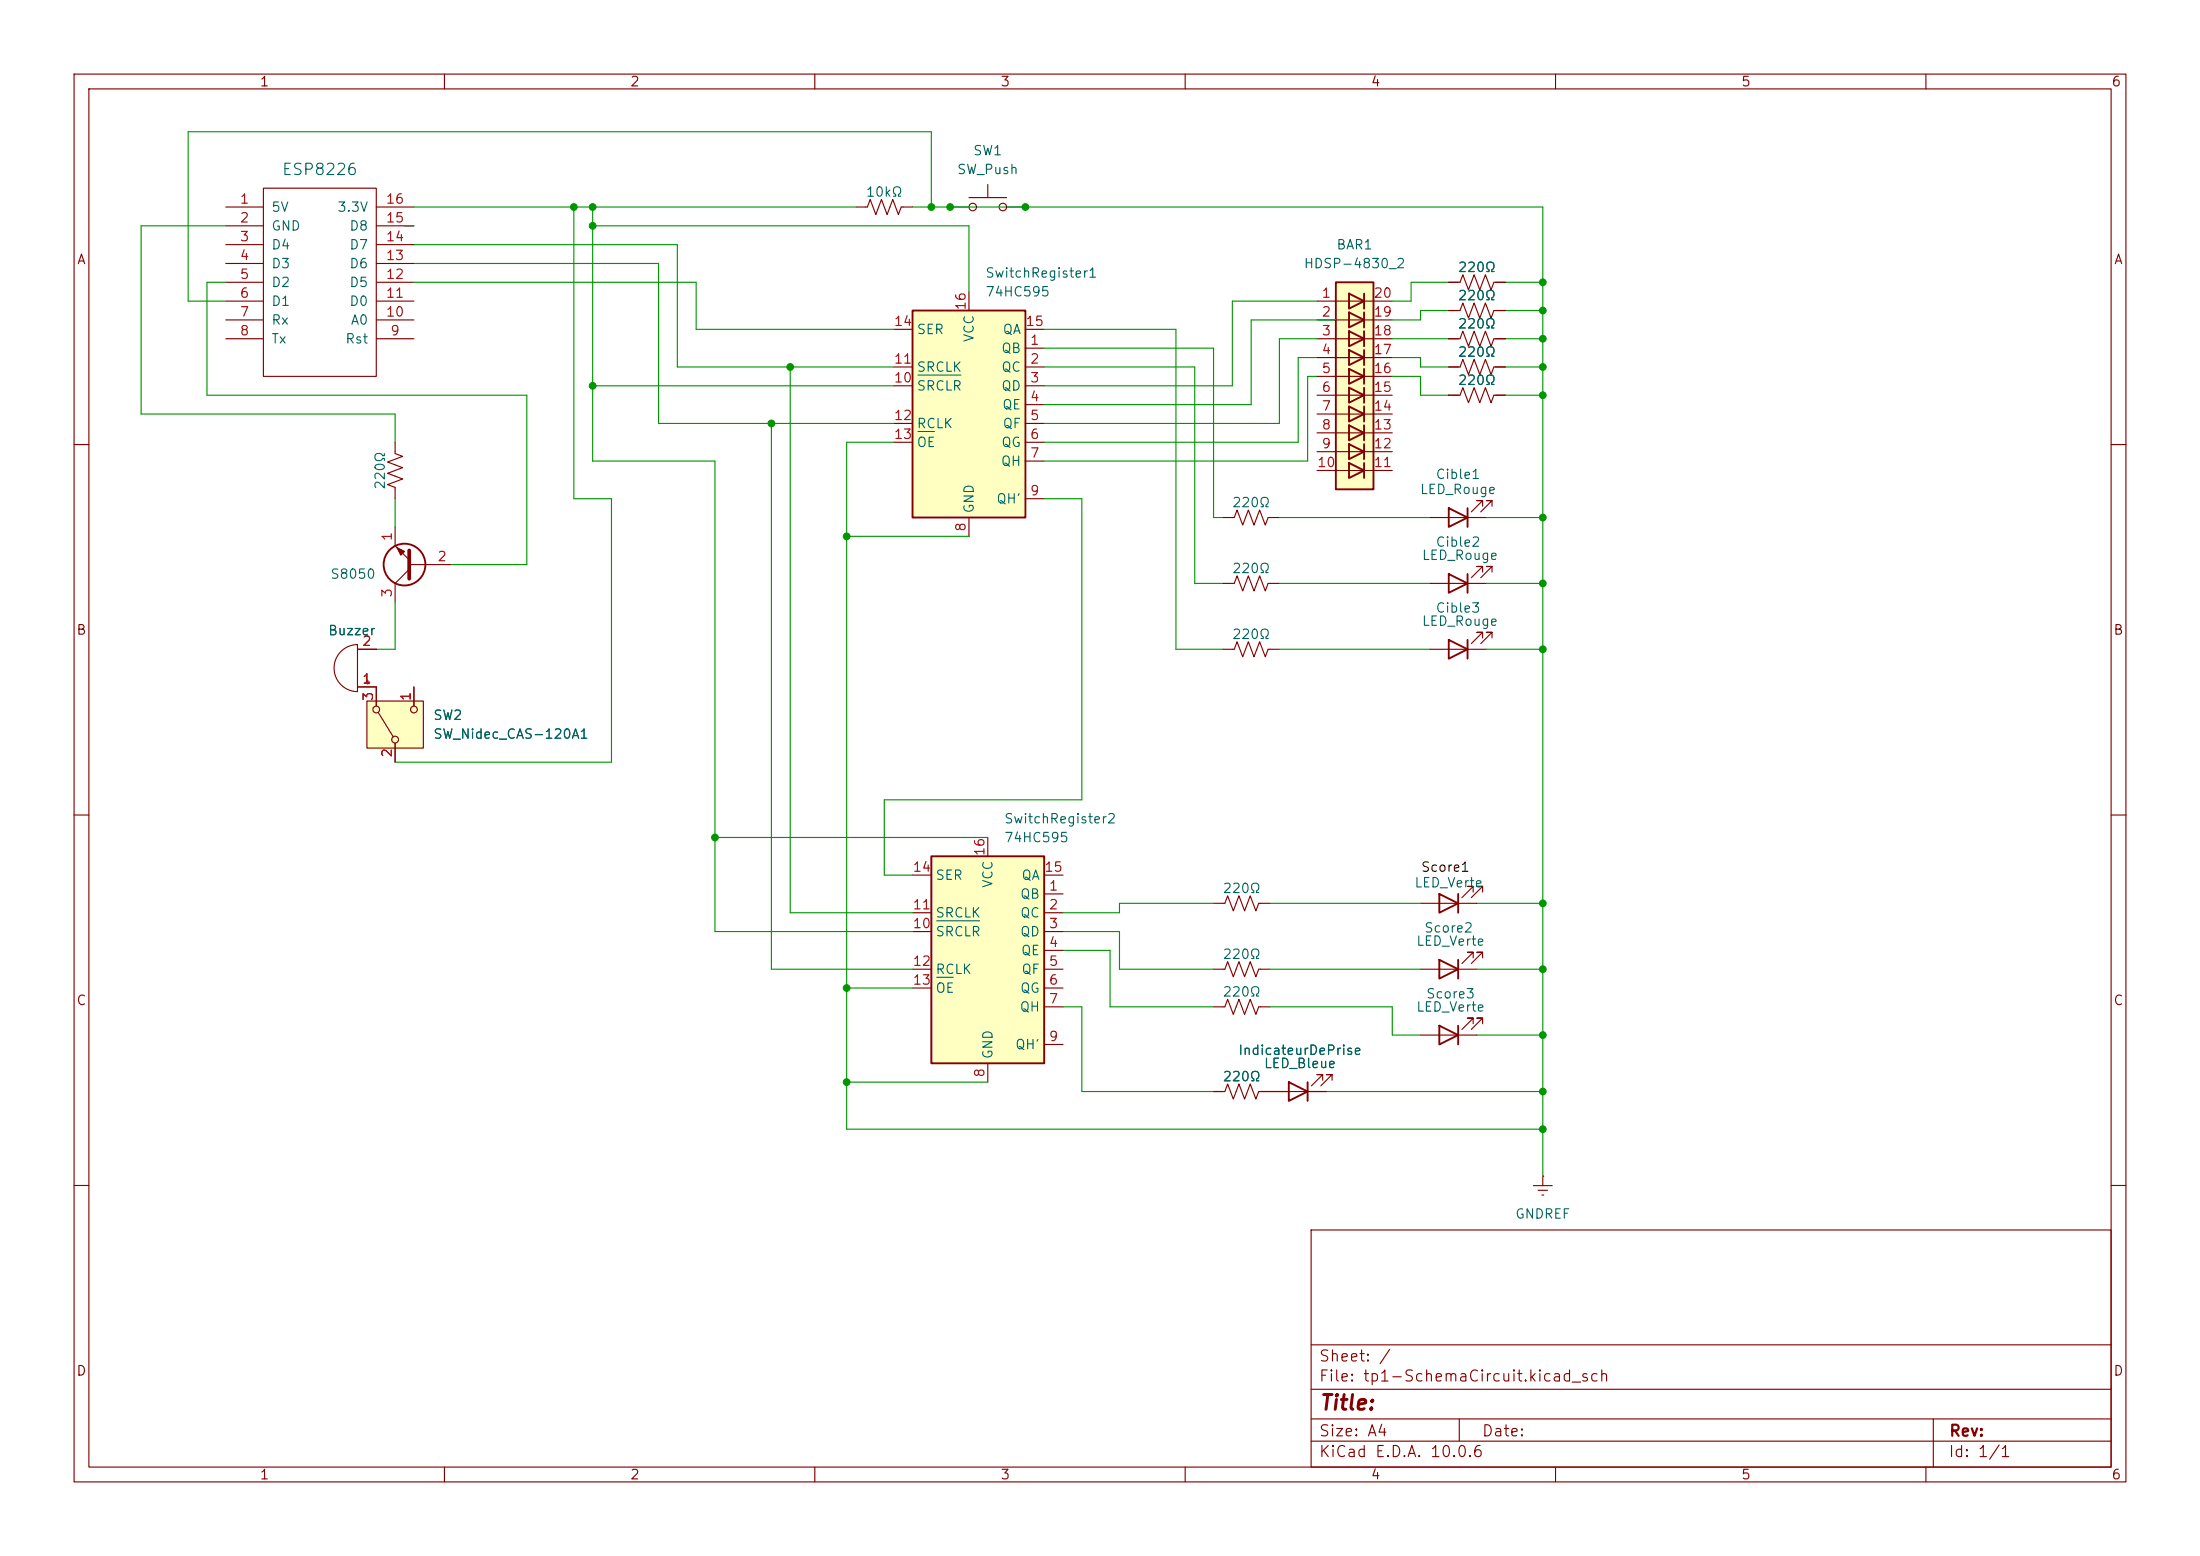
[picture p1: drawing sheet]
<svg xmlns="http://www.w3.org/2000/svg" width="297mm" height="210mm" viewBox="0 0 297 210" stroke-linecap="round" stroke-linejoin="round" font-family="sans-serif">
<g fill="none" stroke="#840000" stroke-width=".15">
<path d="M10 10h277v190h-277zM12 12h273v186h-273zM60 10v2M110 10v2M160 10v2M210 10v2M260 10v2M10 60h2M53.3 71.1v2.6l1.9 1.9M55.2 76.2h5.8M55.2 76.8l-1.9 1.9v2.6M165.1 69.9h1.5l.4-1.1 .8 2.1 .7-2.1 .8 2.1 .8-2.1 .7 2.1 .4-1h1.5"/>
<path d="M285 60h2M165.1 87.6h1.5l.4-1 .8 2 .7-2 .8 2 .8-2 .7 2 .4-1h1.5M10 110h2M285 110h2M163.8 130.8h1.6l.3-1 .8 2 .8-2 .7 2 .8-2 .7 2 .4-1h1.5M163.8 121.9h1.6l.3-1 .8 2 .8-2 .7 2 .8-2 .7 2 .4-1h1.5M163.8 135.9h1.6l.3-1 .8 2 .8-2 .7 2 .8-2 .7 2 .4-1h1.5M191.8 121.9h7.6M198.9 120.4v-.8h-.8h.8l-1.5 1.6M200.2 120.4v-.8h-.8h.8l-1.6 1.6M171.4 147.3h7.7M178.6 145.8v-.8h-.8h.8l-1.6 1.6"/>
<path d="M179.8 145.8v-.8h-.7h.7l-1.5 1.6M208.3 158.8h.1M208.3 158.8v1.2M10 160h2M177 166h108v32h-108zM207 160h2.5M207.6 160.7h1.3M208.2 161.3h.2M285 160h2M60 198v2M110 198v2M160 198v2"/>
<path d="M177 194.5h108M177 191.5h108M177 187.5h108M177 181.5h108M197 191.5v3M210 198v2M260 198v2M261 191.5v6.5"/>
</g>
<g fill="none" stroke="#840000" stroke-width=".25">
<path d="M194.3 120.7l2.5 1.2-2.5 1.3zM196.8 120.7v2.5M174 146.1l2.5 1.2-2.5 1.3zM176.5 146.1v2.5"/>
<circle cx="54.6" cy="76.2" r="2.82"/>
</g>
<path d="M55.2 74.3v3.8" fill="none" stroke="#840000" stroke-width=".51"/>
<path d="M53.6 73.9l1 .5-.5 .5z" fill="#840000" stroke="#840000" stroke-width=".15"/>
<path d="M49.5 94.6h7.6v6.4h-7.6z" fill="#ffffc2"/>
<g fill="none" stroke="#840000" stroke-width=".15">
<path d="M46 87.9a3.2 3.2 0 0 1 2.3-.9v6.3a3.2 3.2 0 0 1-3-1.9 3.2 3.2 0 0 1 .7-3.5zM48.3 92.7h2.5v2.6M48.3 87.6h2.5M49.4 92.1h.5M49.5 94.6h7.6v6.4h-7.6zM49.7 91.8v.5M51.1 96.1l2 3.3M55.9 92.7v2.6M53.3 100.3v2.6M191.8 139.7h7.6M191.8 130.8h7.6M198.9 138.2v-.8h-.8h.8l-1.5 1.5"/>
<path d="M198.9 129.3v-.8h-.8h.8l-1.5 1.5M200.2 138.2v-.8h-.8h.8l-1.6 1.5M200.2 129.3v-.8h-.8h.8l-1.6 1.5M163.8 147.3h1.6l.3-1 .8 2 .8-2 .7 2 .8-2 .7 2 .4-1h1.5"/>
<circle cx="50.8" cy="95.8" r=".46"/>
<circle cx="53.3" cy="99.8" r=".46"/>
<circle cx="55.9" cy="95.8" r=".46"/>
</g>
<path d="M194.3 138.4l2.5 1.3-2.5 1.3zM194.3 129.5l2.5 1.3-2.5 1.3zM196.8 129.5v2.6M196.8 138.4v2.6" fill="none" stroke="#840000" stroke-width=".25"/>
<path d="M125.7 115.6h15.3v27.9h-15.3z" fill="#ffffc2"/>
<path d="M195.6 68.6l2.5 1.3-2.5 1.2zM195.6 77.5l2.5 1.2-2.5 1.3zM198.1 68.6v2.5M198.1 77.5v2.5M195.6 86.4l2.5 1.2-2.5 1.3zM198.1 86.4v2.5M125.7 115.6h15.3v27.9h-15.3z" fill="none" stroke="#840000" stroke-width=".25"/>
<g fill="none" stroke="#840000" stroke-width=".15">
<path d="M115.6 27.9h1.5l.4-1 .7 2.1 .8-2.1 .8 2.1 .7-2.1 .8 2.1 .4-1.1h1.5M128.3 27.9h2.5M130.8 26.7h5.1M133.3 24.9v1.8M135.9 27.9h2.5M165.1 78.7h1.5l.4-1 .8 2.1 .7-2.1 .8 2.1 .8-2.1 .7 2.1 .4-1.1h1.5M193 78.7h7.7M193 69.9h7.7M200.2 68.3v-.7h-.8h.8l-1.6 1.5M200.2 77.2v-.7h-.8h.8l-1.6 1.5M201.4 68.3v-.7h-.7h.7l-1.5 1.5M201.4 77.2v-.7h-.7h.7l-1.5 1.5"/>
<path d="M193 87.6h7.7M200.2 86.1v-.8h-.8h.8l-1.6 1.6M201.4 86.1v-.8h-.7h.7l-1.5 1.6M123.2 118.1h2.5M133.3 113v2.6M141 118.1h2.5M123.2 123.2h2.5M123.2 125.7h2.5M123.2 130.8h2.5M123.2 133.4h2.5M141 120.7h2.5M141 123.2h2.5"/>
<path d="M141 125.7h2.5M141 128.3h2.5M141 130.8h2.5M141 133.4h2.5M141 135.9h2.5M133.3 143.5v2.6M141 141h2.5"/>
<circle cx="131.3" cy="27.9" r=".51"/>
<circle cx="135.4" cy="27.9" r=".51"/>
</g>
<path d="M126.5 124.3h5.8M126.5 131.9h2.2" fill="none" stroke="#006464" stroke-width=".15"/>
<path d="M123.2 41.9h15.2v28h-15.2z" fill="#ffffc2"/>
<path d="M123.2 41.9h15.2v28h-15.2z" fill="none" stroke="#840000" stroke-width=".25"/>
<g fill="none" stroke="#840000" stroke-width=".15">
<path d="M130.8 39.4v2.5M195.6 38.1h1.5l.4-1 .7 2 .8-2 .8 2 .7-2 .8 2 .4-1h1.5M120.6 49.5h2.6M120.6 52.1h2.6M120.6 57.2h2.6M120.6 59.7h2.6M120.6 44.5h2.6M138.4 47h2.6M138.4 49.5h2.6M138.4 52.1h2.6M138.4 54.6h2.6M138.4 57.2h2.6"/>
<path d="M138.4 59.7h2.6M138.4 44.5h2.6M195.6 49.5h1.5l.4-1 .7 2 .8-2 .8 2 .7-2 .8 2 .4-1h1.5M195.6 41.9h1.5l.4-1 .7 2 .8-2 .8 2 .7-2 .8 2 .4-1h1.5M195.6 45.7h1.5l.4-1 .7 2 .8-2 .8 2 .7-2 .8 2 .4-1h1.5M195.6 53.3h1.5l.4-1 .7 2.1 .8-2.1 .8 2.1 .7-2.1 .8 2.1 .4-1.1h1.5M130.8 69.9v2.5M138.4 62.2h2.6M138.4 67.3h2.6"/>
</g>
<path d="M123.9 50.6h5.8M123.9 58.2h2.3" fill="none" stroke="#006464" stroke-width=".15"/>
<path d="M180.3 38.1h5.1v27.9h-5.1z" fill="#ffffc2"/>
<g fill="none" stroke="#840000" stroke-width=".25">
<path d="M180.3 38.1h5.1v27.9h-5.1zM182.1 39.6l2 1-2 1.1zM184.1 39.6v2.1M182.1 42.2l2 1-2 1zM182.1 44.7l2 1-2 1zM182.1 47.2l2 1.1-2 1zM182.1 49.8l2 1-2 1zM182.1 52.3l2 1-2 1.1zM182.1 54.9l2 1-2 1zM182.1 57.4l2 1-2 1zM182.1 59.9l2 1.1-2 1zM184.1 42.2v2"/>
<path d="M184.1 44.7v2M184.1 47.2v2.1M184.1 49.8v2M184.1 52.3v2.1M184.1 54.9v2M184.1 57.4v2M184.1 59.9v2.1M182.1 62.5l2 1-2 1zM184.1 62.5v2"/>
</g>
<g fill="none" stroke="#840000" stroke-width=".15">
<path d="M30.5 27.9h5.1M30.5 30.5h5.1M30.5 33h5.1M30.5 35.6h5.1M30.5 38.1h5.1M35.6 25.4h15.2v25.4h-15.2zM50.8 27.9h5.1M50.8 30.5h5.1M50.8 33h5.1M50.8 35.6h5.1M50.8 38.1h5.1M195.6 38.1h1.2"/>
<path d="M201.9 38.1h1.3M30.5 40.6h5.1M30.5 43.2h5.1M30.5 45.7h5.1M50.8 40.6h5.1M50.8 43.2h5.1M50.8 45.7h5.1M53.3 59.7v1.5l1.1 .4-2.1 .8 2.1 .7-2.1 .8 2.1 .7-2.1 .8 1 .4v1.5M177.8 40.6h10.2M177.8 43.2h10.2M177.8 45.7h10.2M177.8 50.8h10.2"/>
<path d="M177.8 55.9h10.2M177.8 58.4h10.2M177.8 48.3h10.2M177.8 53.3h10.2M195.6 45.7h1.2M195.6 53.3h1.2M195.6 49.5h1.2M195.6 41.9h1.2M201.9 45.7h1.3M201.9 53.3h1.3M201.9 49.5h1.3M201.9 41.9h1.3"/>
<path d="M177.8 61h10.2M177.8 63.5h10.2M48.3 92.7h2.5v2.6M48.3 87.6h2.5M55.9 92.7v2.6M53.3 100.3v2.6M163.8 147.3h1.3M170.2 147.3h3.8M176.5 147.3h2.6"/>
</g>
<g fill="none" stroke="#009600" stroke-width=".15">
<path d="M30.5 30.5h-11.5v25.4h34.3v3.8M30.5 38.1h-2.6v15.2h43.2v22.9h-10.1M54.6 30.5h1.3M55.9 38.1h38.1v6.4h26.6M55.9 27.9h59.7M55.9 35.6h33v21.6h31.7M55.9 33h35.5v16.5h29.2M77.5 27.9v39.4h5v35.6h-29.2M80 27.9v34.3h16.5v63.5h26.7M80 30.5h50.8v8.9M123.2 27.9h85.1v130.9M125.7 27.9v-10.1h-100.3v22.8h5.1"/>
<path d="M195.6 38.1h-5.1v2.5h-2.5M203.2 38.1h5.1M80 52.1h40.6M104.1 57.2v73.6h19.1M106.7 49.5v73.7h16.5M120.6 59.7h-6.3v92.7h94M141 44.5h17.7v43.1h6.4M141 49.5h20.3v29.2h3.8M141 47h22.8v22.9h1.3M177.8 48.3h-2.5v11.4h-34.3M177.8 50.8h-1.3v11.4h-35.5M177.8 45.7h-5.1v11.5h-31.7"/>
<path d="M177.8 40.6h-11.4v11.5h-25.4M180.3 43.2h-11.4v11.4h-27.9M188 48.3h3.8v1.2h3.8M188 50.8h3.8v2.5h3.8M188 45.7h7.6M195.6 41.9h-3.8v1.3h-3.8M203.2 45.7h5.1M203.2 49.5h5.1M203.2 41.9h5.1M203.2 53.3h5.1M53.3 67.3v3.8M114.3 72.4h16.5"/>
<path d="M141 67.3h5v40.7h-26.6v10.1h3.8M172.7 78.7h20.3M172.7 69.9h20.3M200.7 78.7h7.6M200.7 69.9h7.6M53.3 81.3v6.3h-2.5M172.7 87.6h20.3M200.7 87.6h7.6M96.5 113h36.8M114.3 133.4h8.9M143.5 125.7h7.6v5.1h12.7M143.5 135.9h2.5v11.4h17.8"/>
<path d="M143.5 128.3h6.4v7.6h13.9M163.8 121.9h-12.7v1.3h-7.6M171.4 135.9h16.6v3.8h3.8M171.4 130.8h20.4M171.4 121.9h20.4M199.4 130.8h8.9M199.4 121.9h8.9M199.4 139.7h8.9M114.3 146.1h19M179.1 147.3h29.2"/>
</g>
<g fill="#009600" stroke="#009600" stroke-width=".14">
<circle cx="208.3" cy="139.7" r=".46"/>
<circle cx="208.3" cy="147.3" r=".46"/>
<circle cx="208.3" cy="152.4" r=".46"/>
<circle cx="208.3" cy="130.8" r=".46"/>
<circle cx="208.3" cy="121.9" r=".46"/>
<circle cx="114.3" cy="133.4" r=".46"/>
<circle cx="96.5" cy="113" r=".46"/>
<circle cx="114.3" cy="146.1" r=".46"/>
<circle cx="114.3" cy="72.4" r=".46"/>
<circle cx="208.3" cy="41.9" r=".46"/>
<circle cx="208.3" cy="45.7" r=".46"/>
<circle cx="208.3" cy="49.5" r=".46"/>
<circle cx="208.3" cy="53.3" r=".46"/>
<circle cx="208.3" cy="87.6" r=".46"/>
<circle cx="208.3" cy="78.7" r=".46"/>
<circle cx="208.3" cy="69.9" r=".46"/>
<circle cx="138.4" cy="27.9" r=".46"/>
<circle cx="128.3" cy="27.9" r=".46"/>
<circle cx="125.7" cy="27.9" r=".46"/>
<circle cx="104.1" cy="57.2" r=".46"/>
<circle cx="106.7" cy="49.5" r=".46"/>
<circle cx="208.3" cy="38.1" r=".46"/>
<circle cx="77.5" cy="27.9" r=".46"/>
<circle cx="80" cy="52.1" r=".46"/>
<circle cx="80" cy="30.5" r=".46"/>
<circle cx="80" cy="27.9" r=".46"/>
</g>
<text font-size="2" fill="#840000" x="178" y="190.8">Title:</text>
<text font-size="1.5" fill="#006464" x="37.9" y="24">ESP8226</text>
<g font-size="1.5" fill="#840000">
<text x="178" y="184.1">Sheet: /</text>
<text x="178" y="186.8">File: tp1-SchemaCircuit.kicad_sch</text>
<text x="178" y="197">KiCad E.D.A. 10.0.6</text>
<text x="178" y="194.2">Size: A4</text>
<text x="200" y="194.2">Date:</text>
<text x="263" y="197">Id: 1/1</text>
<text x="263" y="194.2">Rev:</text>
</g>
<g font-size="1.3" fill="#840000">
<text x="35" y="12">1</text>
<text x="85" y="12">2</text>
<text x="135" y="12">3</text>
<text x="185" y="12">4</text>
<text x="235" y="12">5</text>
<text x="285" y="12">6</text>
<text x="10.3" y="36">A</text>
<text x="285.3" y="36">A</text>
<text x="10.2" y="86">B</text>
<text x="285.2" y="86">B</text>
<text x="10.2" y="136">C</text>
<text x="285.2" y="136">C</text>
<text x="10.2" y="186">D</text>
<text x="285.2" y="186">D</text>
<text x="35" y="200">1</text>
<text x="85" y="200">2</text>
<text x="135" y="200">3</text>
<text x="185" y="200">4</text>
<text x="235" y="200">5</text>
<text x="285" y="200">6</text>
</g>
<g font-size="1.3" fill="#006464">
<text x="129.1" y="23.8">SW_Push</text>
<text x="131.3" y="21.3">SW1</text>
<text x="36.5" y="28.9">5V</text>
<text x="45.4" y="28.9">3.3V</text>
<text x="116.8" y="26.9">10kΩ</text>
<text x="36.5" y="31.4">GND</text>
<text x="36.5" y="34">D4</text>
<text x="47.1" y="34">D7</text>
<text x="47.1" y="31.4">D8</text>
<text x="180.3" y="34">BAR1</text>
<text x="36.5" y="36.5">D3</text>
<text x="36.5" y="39.1">D2</text>
<text x="36.5" y="41.6">D1</text>
<text x="47.1" y="41.6">D0</text>
<text x="47.1" y="39.1">D5</text>
<text x="47.1" y="36.5">D6</text>
<text x="132.9" y="37.8">SwitchRegister1</text>
<text x="132.9" y="40.3">74HC595</text>
<text x="175.9" y="36.5">HDSP-4830_2</text>
<text x="196.7" y="40.8">220Ω</text>
<text x="196.7" y="37">220Ω</text>
<text x="36.5" y="44.1">Rx</text>
<text x="36.5" y="46.7">Tx</text>
<text x="46.5" y="46.7">Rst</text>
<text x="47.3" y="44.1">A0</text>
<text x="123.7" y="45.4">SER</text>
<text x="131.8" y="46.3" transform="rotate(-90 131.8 46.3)">VCC</text>
<text x="135.1" y="48">QB</text>
<text x="135.3" y="45.4">QA</text>
<text x="196.7" y="44.7">220Ω</text>
<text x="123.7" y="53">SRCLR</text>
<text x="123.7" y="50.5">SRCLK</text>
<text x="135.1" y="50.5">QC</text>
<text x="135.1" y="53">QD</text>
<text x="196.7" y="48.5">220Ω</text>
<text x="196.7" y="52.3">220Ω</text>
<text x="123.7" y="58.1">RCLK</text>
<text x="135.2" y="55.6">QE</text>
<text x="135.3" y="58.1">QF</text>
<text x="123.7" y="60.7">OE</text>
<text x="135" y="63.2">QH</text>
<text x="135.1" y="60.7">QG</text>
<text x="193.7" y="65">Cible1</text>
<text x="52.3" y="66.2" transform="rotate(-90 52.3 66.2)">220Ω</text>
<text x="131.8" y="69.4" transform="rotate(-90 131.8 69.4)">GND</text>
<text x="134.4" y="68.3">QH'</text>
<text x="166.2" y="68.8">220Ω</text>
<text x="191.6" y="67">LED_Rouge</text>
<text x="166.2" y="77.7">220Ω</text>
<text x="191.9" y="75.9">LED_Rouge</text>
<text x="193.7" y="74.1">Cible2</text>
<text x="44.5" y="78.4">S8050</text>
<text x="193.7" y="83">Cible3</text>
<text x="44.2" y="86.1">Buzzer</text>
<text x="166.2" y="86.6">220Ω</text>
<text x="191.9" y="84.8">LED_Rouge</text>
<text x="58.4" y="97.5">SW2</text>
<text x="58.4" y="100">SW_Nidec_CAS-120A1</text>
<text x="135.5" y="111.5">SwitchRegister2</text>
<text x="135.5" y="114">74HC595</text>
<text x="126.2" y="119.1">SER</text>
<text x="134.3" y="119.9" transform="rotate(-90 134.3 119.9)">VCC</text>
<text x="137.8" y="119.1">QA</text>
<text x="126.2" y="124.2">SRCLK</text>
<text x="137.6" y="121.6">QB</text>
<text x="137.6" y="124.2">QC</text>
<text x="165" y="120.9">220Ω</text>
<text x="190.9" y="120.1">LED_Verte</text>
<text x="126.2" y="126.7">SRCLR</text>
<text x="126.2" y="131.8">RCLK</text>
<text x="137.6" y="126.7">QD</text>
<text x="137.8" y="129.2">QE</text>
<text x="137.8" y="131.8">QF</text>
<text x="165" y="129.7">220Ω</text>
<text x="191.1" y="128">LED_Verte</text>
<text x="192.2" y="126.2">Score2</text>
<text x="126.2" y="134.3">OE</text>
<text x="137.6" y="136.9">QH</text>
<text x="137.6" y="134.3">QG</text>
<text x="165" y="134.8">220Ω</text>
<text x="191.1" y="136.9">LED_Verte</text>
<text x="192.4" y="135.1">Score3</text>
<text x="134.3" y="143" transform="rotate(-90 134.3 143)">GND</text>
<text x="137" y="141.9">QH'</text>
<text x="167.1" y="142.7">IndicateurDePrise</text>
<text x="165" y="146.3">220Ω</text>
<text x="170.5" y="144.5">LED_Bleue</text>
<text x="204.5" y="164.8">GNDREF</text>
</g>
<g font-size="1.3" fill="#a90000">
<text x="32.3" y="27.8">1</text>
<text x="52" y="27.8">16</text>
<text x="32.3" y="30.3">2</text>
<text x="32.3" y="32.9">3</text>
<text x="32.3" y="35.4">4</text>
<text x="52" y="35.4">13</text>
<text x="52" y="32.9">14</text>
<text x="52" y="30.3">15</text>
<text x="32.3" y="38">5</text>
<text x="32.3" y="40.5">6</text>
<text x="52" y="40.5">11</text>
<text x="52" y="38">12</text>
<text x="130.7" y="42" transform="rotate(-90 130.7 42)">16</text>
<text x="178.3" y="40.5">1</text>
<text x="185.4" y="40.5">20</text>
<text x="32.3" y="43">7</text>
<text x="32.3" y="45.6">8</text>
<text x="52" y="43">10</text>
<text x="52.6" y="45.6">9</text>
<text x="120.6" y="44.3">14</text>
<text x="138.4" y="44.3">15</text>
<text x="139" y="46.9">1</text>
<text x="178.3" y="43">2</text>
<text x="178.3" y="45.6">3</text>
<text x="185.4" y="45.6">18</text>
<text x="185.4" y="43">19</text>
<text x="120.6" y="51.9">10</text>
<text x="120.6" y="49.4">11</text>
<text x="139" y="49.4">2</text>
<text x="139" y="51.9">3</text>
<text x="178.3" y="48.1">4</text>
<text x="178.3" y="50.7">5</text>
<text x="178.3" y="53.2">6</text>
<text x="185.4" y="53.2">15</text>
<text x="185.4" y="50.7">16</text>
<text x="185.4" y="48.1">17</text>
<text x="120.6" y="57">12</text>
<text x="120.6" y="59.6">13</text>
<text x="139" y="54.5">4</text>
<text x="139" y="57">5</text>
<text x="139" y="59.6">6</text>
<text x="178.3" y="55.7">7</text>
<text x="178.3" y="58.3">8</text>
<text x="185.4" y="58.3">13</text>
<text x="185.4" y="55.7">14</text>
<text x="139" y="62.1">7</text>
<text x="177.7" y="63.4">10</text>
<text x="178.3" y="60.8">9</text>
<text x="185.4" y="63.4">11</text>
<text x="185.4" y="60.8">12</text>
<text x="130.7" y="71.9" transform="rotate(-90 130.7 71.9)">8</text>
<text x="139" y="67.2">9</text>
<text x="53.2" y="73.1" transform="rotate(-90 53.2 73.1)">1</text>
<text x="59" y="76.1">2</text>
<text x="53.2" y="80.7" transform="rotate(-90 53.2 80.7)">3</text>
<text x="48.8" y="87.5">2</text>
<text x="48.8" y="92.6">1</text>
<text x="50.7" y="94.7" transform="rotate(-90 50.7 94.7)">3</text>
<text x="55.7" y="94.7" transform="rotate(-90 55.7 94.7)">1</text>
<text x="53.2" y="102.3" transform="rotate(-90 53.2 102.3)">2</text>
<text x="123.1" y="118">14</text>
<text x="133.2" y="115.6" transform="rotate(-90 133.2 115.6)">16</text>
<text x="140.9" y="118">15</text>
<text x="123.1" y="125.6">10</text>
<text x="123.1" y="123.1">11</text>
<text x="141.5" y="120.5">1</text>
<text x="141.5" y="123.1">2</text>
<text x="141.5" y="125.6">3</text>
<text x="123.1" y="130.7">12</text>
<text x="141.5" y="128.1">4</text>
<text x="141.5" y="130.7">5</text>
<text x="123.1" y="133.2">13</text>
<text x="141.5" y="133.2">6</text>
<text x="141.5" y="135.8">7</text>
<text x="141.5" y="140.8">9</text>
<text x="133.2" y="145.5" transform="rotate(-90 133.2 145.5)">8</text>
</g>
<text font-size="1.3" fill="#0f0f0f" x="191.7" y="118">Score1</text>
</svg>
